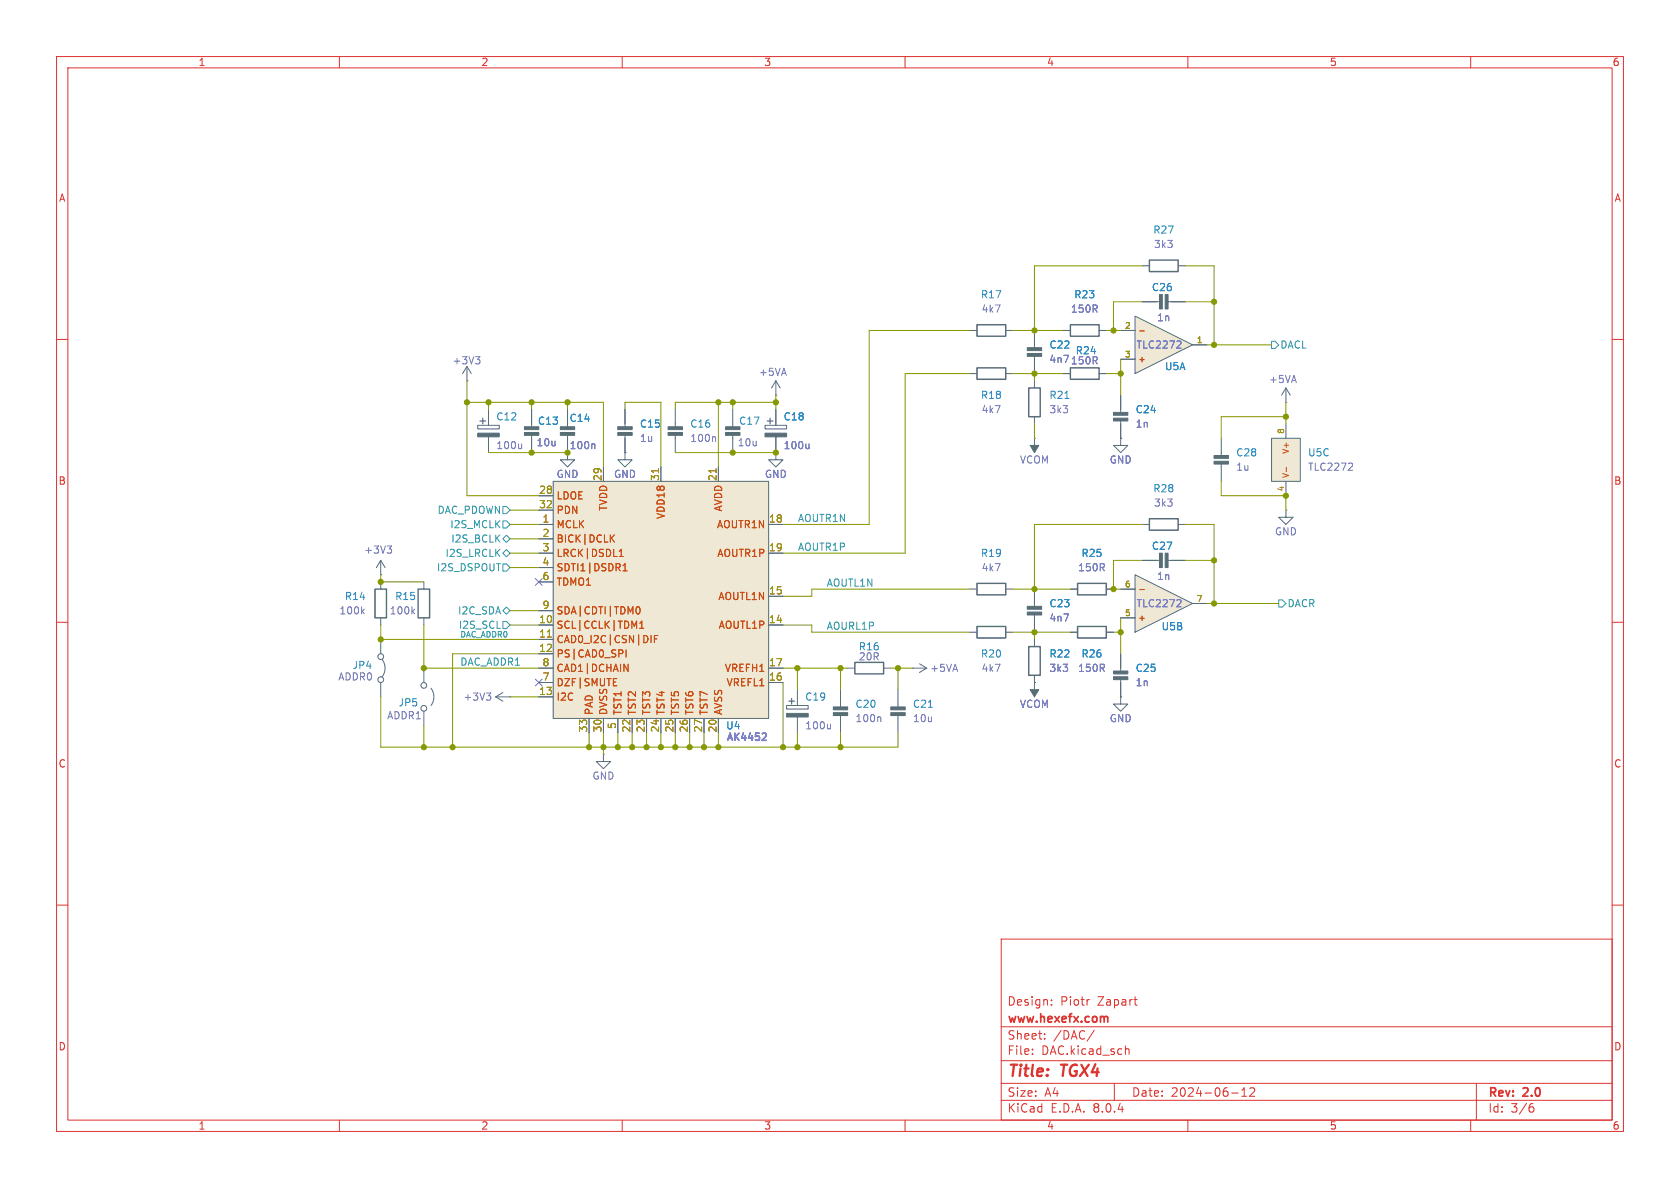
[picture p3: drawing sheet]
<svg xmlns="http://www.w3.org/2000/svg" width="297mm" height="210mm" viewBox="0 0 297 210" stroke-linecap="round" stroke-linejoin="round" font-family="sans-serif">
<g fill="none" stroke="#dc322f" stroke-width=".18">
<path d="M10 10h277v190h-277zM12 12h273v186h-273zM60 10v2M110 10v2M160 10v2M210 10v2M260 10v2M10 60h2M285 60h2M10 110h2M285 110h2M10 160h2"/>
<path d="M285 160h2M177 166h108v32h-108zM185.9 177.6v.1M185.9 176.8v.1M192.5 176.7h.1M200.5 176.7h.5M200.7 177.6l.3 .1M60 198v2M110 198v2M160 198v2M177 194.5h108M177 191.5h108"/>
<path d="M177 187.5h108M177 181.5h108M182.5 186.3v.1M182.5 185.5v.1M184.7 183.6v.1M184.7 182.8v.1M193.5 182.1l-1.3 2M197 191.5v3M199 185.5l.2-.1 .3 .1 .1 .9M210 198v2M217.7 193.2h1.2M219.5 193.8h.9"/>
<path d="M219.5 192.7l.5-.4v1.5M221 192.4l.5-.1 .2 .1 .1 .3-.9 1.1h.9M260 198v2M261 191.5v6.5M270.6 195.7h.3l.3 .3-.1 .5-.5 .1M271 195.1l-.4 .1"/>
</g>
<path d="M195.4 179.7l.4 .1v.1v.8" fill="none" stroke="#dc322f" stroke-width=".3"/>
<path d="M200.7 55.9l10.1 5.1-10.1 5z" fill="#eee8d5"/>
<g fill="none" stroke="#586e75" stroke-width=".18">
<path d="M171.4 58.4h1.3M177.8 58.4h1.3M188 58.4h1.2M194.3 58.4h1.3M198.1 58.4h2.6M200.7 55.9l10.1 5.1-10.1 5zM201.9 53.3h3.3M201.9 47h1.3M206.2 53.3h3.3M208.3 47h1.2M110.5 72.4v3.3M110.5 76.7v3.3"/>
<path d="M171.4 66h1.3M177.8 66h1.3M182.9 77.5h.1M182.9 67.3v1.3M182.9 73.7v1.2M182.9 77.5v2.5M198.1 63.5h2.6M198.1 69.9v3.3M198.1 74.2v3.3M210.8 61h2.6M110.5 80v1.3h1.3l-1.3 1.3-1.3-1.3h1.3M110.5 80h.1"/>
<path d="M149.9 118.1h1.2M156.2 118.1h1.3M171.4 104.1h1.3M177.8 104.1h1.3M182.9 104.1v3.3M182.9 108.5v3.3M189.2 104.1h1.3M189.2 111.8h1.3M195.6 104.1h1.2M195.6 111.8h1.2M87.6 123.2l1.3 .8M87.6 123.2h2.6"/>
<path d="M88.9 122.4l-1.3 .8M90.2 123.2h.1M139.1 124.7h3.8v.6h-3.8zM141 121.9v2.8M141 126.6v2.9M148.6 121.9v3.3M148.6 126.2v3.3M158.7 121.9v3.3M158.7 126.2v3.3"/>
</g>
<path d="M201.5 58.5h.8" fill="none" stroke="#cb4b16" stroke-width=".18"/>
<path d="M208.5 60.3l.3 .2-.1 .3-.7 .7h.8M86 122.5h.8l-.5 .5M86.5 123l.3 .2v.3l-.3 .3M146.8 128v.8M146.8 128.7l-.2 .1M155.5 126.7l.2 .2v.7" fill="none" stroke="#6c71c4" stroke-width=".18"/>
<g fill="#586e75" stroke="#586e75" stroke-width=".18">
<path d="M196.8 72.9h2.6v.5h-2.6z"/>
<path d="M196.8 73.9h2.6v.5h-2.6z"/>
<path d="M157.5 126h2.5v.5h-2.5z"/>
<path d="M157.5 125h2.5v.5h-2.5z"/>
<path d="M206 52.1h.5v2.5h-.5z"/>
<path d="M205 52.1h.5v2.5h-.5z"/>
<path d="M182.1 78.7h1.5l-.7 1.3z"/>
<path d="M139.1 126.1h3.8v.6h-3.8z"/>
<path d="M147.3 126h2.6v.5h-2.6z"/>
<path d="M147.3 125h2.6v.5h-2.6z"/>
<path d="M181.6 108.2h2.5v.5h-2.5z"/>
<path d="M181.6 107.2h2.5v.5h-2.5z"/>
<path d="M109.2 76.5h2.6v.5h-2.6z"/>
<path d="M109.2 75.4h2.6v.5h-2.6z"/>
</g>
<path d="M188.3 70.4h.7M164.1 125h.7" fill="none" stroke="#268bd2" stroke-width=".18"/>
<path d="M172.7 57.4h5.1v2h-5.1zM189.2 57.4h5.1v2h-5.1zM203.2 46h5.1v2h-5.1zM172.7 65h5.1v2.1h-5.1zM181.9 68.6h2v5.1h-2zM151.1 117.1h5.1v2h-5.1zM172.7 103.1h5.1v2.1h-5.1zM190.5 103.1h5.1v2.1h-5.1zM190.5 110.7h5.1v2.1h-5.1z" fill="none" stroke="#586e75" stroke-width=".25"/>
<path d="M139.4 124h1.1M140 123.4v1.1" fill="none" stroke="#586e75" stroke-width=".2"/>
<path d="M224.8 77.5h5.1v7.6h-5.1z" fill="#eee8d5"/>
<g fill="none" stroke="#586e75" stroke-width=".18">
<path d="M198.1 77.5v1.2h1.3l-1.3 1.3-1.3-1.3h1.3M198.1 77.5h.1M215.9 77.5v3.3M224.8 77.5h5.1v7.6h-5.1zM227.3 71.1h.1M227.3 68.6v2.5M227.3 74.9v2.6M227.3 68.6l-.7 1.3M227.3 68.6l.8 1.3M215.9 81.8v3.3M227.3 90.2v1.2h1.3l-1.3 1.3-1.2-1.3h1.2M227.3 90.2h.1"/>
<path d="M227.3 85.1v2.5"/>
</g>
<path d="M227.4 82.6v.8" fill="none" stroke="#cb4b16" stroke-width=".18"/>
<path d="M238.9 81.9l.2 .2v.3l-.8 .7h.8" fill="none" stroke="#6c71c4" stroke-width=".18"/>
<g fill="#586e75" stroke="#586e75" stroke-width=".18">
<path d="M214.6 81.5h2.6v.5h-2.6z"/>
<path d="M214.6 80.5h2.6v.5h-2.6z"/>
</g>
<path d="M97.8 85.1h38.1v41.9h-38.1z" fill="#eee8d5"/>
<g fill="none" stroke="#586e75" stroke-width=".18">
<path d="M95.2 92.7h2.6M95.2 97.8h2.6M95.2 95.3h2.6M95.2 87.6h2.6M95.2 90.2h2.6M97.8 85.1h38.1v41.9h-38.1zM106.7 82.6v2.5M116.8 82.6v2.5M127 82.6v2.5M135.9 92.7h2.5M135.9 97.8h2.5M201.9 92.7h1.3"/>
<path d="M201.9 99.1h3.3M206.2 99.1h3.3M208.3 92.7h1.2M95.2 110.5h2.6M95.2 113h2.6M95.2 115.6h2.6M95.2 118.1h2.6M95.2 100.3h2.6M95.2 102.9h2.6M95.2 108h2.6M135.9 110.5h2.5M135.9 105.4h2.5"/>
<path d="M135.9 118.1h2.5M95.2 123.2h2.6M95.2 120.7h2.6M104.1 127v2.5M106.7 127v2.5M109.2 127v2.5M111.8 127v2.5M114.3 127v2.5M116.8 127v2.5M119.4 127v2.5M121.9 127v2.5M124.5 127v2.5"/>
<path d="M127 127v2.5M135.9 120.7h2.5"/>
</g>
<g fill="none" stroke="#cb4b16" stroke-width=".18">
<path d="M108.1 95.1l.5 .7M108.6 94.6l-.7 .7M109.5 98.4h.7M109.5 97.5l.3-.4v1.3M110.1 115v.4M110.1 100.9h.8M110.1 100l.4-.4v1.3M110.3 117.4l.7 1.3v-1.3M110.7 114.9v1.2M112.1 110.7l.4-.9v1.3M112.5 107.4l.2-.1a.68 .68 0 0 1 .5 .6 .68 .68 0 0 1-.5 .6l-.2-.1-.1-.4zM113.1 111.1h.7"/>
<path d="M113.1 110.2l.4-.4v1.3M115.1 112.3v1.3M115.7 112.9h.4M116.3 112.3h-.6v1.3M108.4 120.6h.5M108.4 121.2h.6"/>
</g>
<path d="M116.4 82.9v.7M126.6 82.9v.7M96.8 112.6h.7" fill="none" stroke="#b58900" stroke-width=".18"/>
<path d="M135.2 129.6l.3 .2-.1 .4-.7 .7h.8" fill="none" stroke="#6c71c4" stroke-width=".25"/>
<path d="M203.2 91.7h5.1v2h-5.1z" fill="none" stroke="#586e75" stroke-width=".25"/>
<g fill="#586e75" stroke="#586e75" stroke-width=".18">
<path d="M206 97.8h.5v2.5h-.5z"/>
<path d="M205 97.8h.5v2.5h-.5z"/>
</g>
<path d="M200.7 101.6l10.1 5.1-10.1 5.1z" fill="#eee8d5"/>
<g fill="none" stroke="#586e75" stroke-width=".18">
<path d="M182.9 58.4v3.3M188 58.4h1.2M194.3 58.4h1.3M198.1 58.4h2.6M201.9 53.3h2.6M207 53.3h2.5M82.5 67.3h.1M82.5 64.8l-.7 1.2M82.5 64.8v2.5M82.5 64.8l.8 1.2M84.5 75.2h3.8v.6h-3.8zM86.4 72.4v2.8"/>
<path d="M86.4 77.1v2.9M94 72.4v3.3M94 76.7v3.3M100.3 76.7v4.6h1.3l-1.3 1.3-1.2-1.3h1.2M100.3 72.4v3.3M110.5 72.4v2.5M110.5 77.5v2.5M119.4 72.4v3.3M119.4 76.7v3.3M129.5 72.4v3.3M129.5 76.7v3.3M135.3 75.2h3.8v.6h-3.8z"/>
<path d="M137.2 69.9h.1M137.2 67.3v2.6M137.2 72.4v2.8M137.2 77.1v2.9M137.2 67.3l-.8 1.3M137.2 67.3l.7 1.3M182.9 62.7v3.3M188 66h1.2M194.3 66h1.3M198.1 77.5h.1M198.1 69.9v2.5M198.1 74.9v2.6"/>
<path d="M198.1 63.5h2.6M210.8 61h2.6M67.3 99.1l.8 1.2M67.3 99.1v2.5M67.3 99.1l-.8 1.2M95.2 92.7h2.6M95.2 97.8h2.6M95.2 95.3h2.6M95.2 87.6h2.6M95.2 90.2h2.6M106.7 82.6v2.5M110.5 80h.1"/>
<path d="M116.8 82.6v2.5M127 82.6v2.5M135.9 92.7h2.5M135.9 97.8h2.5M137.2 80v1.3h1.2l-1.2 1.3-1.3-1.3h1.3M137.2 80h.1M201.9 99.1h2.6M207 99.1h2.5M67.3 101.6h.1M67.3 102.9v1.2M67.3 109.2v1.3M67.3 113v2.6"/>
<path d="M67.6 116.6a2.54 2.54 0 0 1 0 3M74.9 102.9v1.2M74.9 109.2v1.3M74.9 118.1v2.6M95.2 118.1h2.6M95.2 110.5h2.6M95.2 113h2.6M95.2 115.6h2.6M95.2 100.3h2.6M95.2 102.9h2.6M95.2 108h2.6M135.9 118.1h2.5"/>
<path d="M135.9 110.5h2.5M135.9 105.4h2.5M161.3 118.1h.1M161.3 118.1h2.5M162.6 117.3l1.2 .8M163.8 118.1l-1.2 .8M171.4 111.8h1.3M177.8 111.8h1.3M182.9 104.1v2.6M182.9 109.2v2.6M182.9 113v1.3M182.9 119.4v3.8"/>
<path d="M189.2 104.1h1.3M189.2 111.8h1.3M195.6 104.1h1.2M195.6 111.8h1.2M198.1 109.2h2.6M198.1 104.1h2.6M198.1 115.6v3.3M198.1 119.9v3.3M200.7 101.6l10.1 5.1-10.1 5.1zM210.8 106.7h2.6M67.3 120.7v2.5M74.9 125.7v2.6"/>
<path d="M76.2 121.7a2.54 2.54 0 0 1 0 3M95.2 123.2h2.6M95.2 120.7h2.6M104.1 127v2.5M106.7 133.4v1.2h1.2l-1.2 1.3-1.3-1.3h1.3M106.7 133.4h.1M106.7 127v2.5M109.2 127v2.5M111.8 127v2.5M114.3 127v2.5M116.8 127v2.5M119.4 127v2.5"/>
<path d="M121.9 127v2.5M124.5 127v2.5M127 127v2.5M135.9 120.7h2.5M182.9 120.7h.1M198.1 123.2v1.3h1.3l-1.3 1.2-1.3-1.2h1.3M198.1 123.2h.1"/>
<circle cx="67.3" cy="116.1" r=".51"/>
<circle cx="67.3" cy="120.1" r=".51"/>
<circle cx="74.9" cy="121.2" r=".51"/>
<circle cx="74.9" cy="125.2" r=".51"/>
</g>
<g fill="none" stroke="#cb4b16" stroke-width=".18">
<path d="M201.5 58.5h.8M108.1 95.1l.5 .7M108.6 94.6l-.7 .7M109.5 98.4h.7M109.5 97.5l.3-.4v1.3M110.1 115v.4M110.1 100.9h.8M110.1 100l.4-.4v1.3M110.3 117.4l.7 1.3v-1.3M110.7 114.9v1.2M112.1 110.7l.4-.9v1.3M112.5 107.4l.2-.1a.68 .68 0 0 1 .5 .6 .68 .68 0 0 1-.5 .6l-.2-.1-.1-.4z"/>
<path d="M113.1 111.1h.7M113.1 110.2l.4-.4v1.3M115.1 112.3v1.3M115.7 112.9h.4M116.3 112.3h-.6v1.3M201.5 104.2h.8M108.4 120.6h.5M108.4 121.2h.6"/>
</g>
<g fill="none" stroke="#6c71c4" stroke-width=".18">
<path d="M84.1 63.1h.7l-.4 .4M84.6 63.5l.2 .3v.3l-.2 .2M92.2 78.5v.8M92.2 79.2l-.2 .1M105 78.5l.2 .2v.6M126.3 77.2l.2 .2v.6M143 78.5v.8M143 79.2l-.2 .1M208.5 60.3l.3 .2-.1 .3-.7 .7h.8M68.4 96.5h.8l-.4 .5M69 97l.2 .2v.3l-.2 .3M64.1 108l.3 .5"/>
<path d="M64.4 107.7l-.5 .5M72.9 108l.4 .5M73.3 107.7l-.5 .5M94.6 102.3l1.3 1.2M95.9 102.3l-1.3 1.2M208.5 106l.3 .2-.1 .3-.7 .8h.8M94.6 120l1.3 1.3M95.9 120l-1.3 1.3"/>
</g>
<g fill="#586e75" stroke="#586e75" stroke-width=".18">
<path d="M118.1 76.5h2.5v.5h-2.5z"/>
<path d="M118.1 75.4h2.5v.5h-2.5z"/>
<path d="M128.3 76.5h2.5v.5h-2.5z"/>
<path d="M128.3 75.4h2.5v.5h-2.5z"/>
<path d="M181.6 62.5h2.5v.5h-2.5z"/>
<path d="M181.6 61.5h2.5v.5h-2.5z"/>
<path d="M84.5 76.6h3.8v.6h-3.8z"/>
<path d="M92.7 76.5h2.5v.5h-2.5z"/>
<path d="M92.7 75.4h2.5v.5h-2.5z"/>
<path d="M135.3 76.6h3.8v.6h-3.8z"/>
<path d="M182.1 121.9h1.5l-.7 1.3z"/>
<path d="M196.8 118.6h2.6v.5h-2.6z"/>
<path d="M196.8 119.6h2.6v.5h-2.6z"/>
<path d="M99.1 76.5h2.5v.5h-2.5z"/>
<path d="M99.1 75.4h2.5v.5h-2.5z"/>
</g>
<path d="M189.2 65h5.1v2.1h-5.1zM66.3 104.1h2v5.1h-2zM73.9 104.1h2v5.1h-2zM172.7 110.7h5.1v2.1h-5.1zM181.9 114.3h2v5.1h-2z" fill="none" stroke="#586e75" stroke-width=".25"/>
<path d="M84.8 74.4h1.1M85.3 73.9v1M135.6 74.4h1.1M136.1 73.9v1" fill="none" stroke="#586e75" stroke-width=".2"/>
<path d="M224.8 60.3h.6l.7 .7-.7 .6h-.6zM88.9 95.3l.6-.7 .7 .7-.7 .6zM88.9 99.7h.6l.7 .6-.7 .7h-.6zM88.9 97.8l.6-.6 .7 .6-.7 .6zM88.9 89.5h.6l.7 .7-.7 .6h-.6zM88.9 92.1h.6l.7 .6-.7 .6h-.6zM88.9 109.9h.6l.7 .6-.7 .6h-.6zM88.9 108l.6-.7 .7 .7-.7 .6zM226.1 106h.6l.6 .7-.6 .6h-.6z" fill="none" stroke="#2aa198" stroke-width=".18"/>
<g fill="none" stroke="#859900" stroke-width=".18">
<path d="M171.4 58.4h-17.7v34.3h-15.3M179.1 58.4h8.9M195.6 58.4h2.5M201.9 47h-19v11.4M201.9 53.3h-5.1v5.1M209.5 47h5.1v14M209.5 53.3h5.1M82.5 71.1h24.2v11.5M82.5 67.3v20.3h12.7M86.4 71.1v1.3M94 71.1v1.3M100.3 71.1v1.3"/>
<path d="M110.5 72.4v-1.3h6.3v11.5M127 71.1v11.5M129.5 71.1v1.3M137.2 71.1h-17.8v1.3M137.2 69.9v2.5M171.4 66h-11.4v31.8h-21.6M179.1 66h8.9M182.9 66v1.3M182.9 74.9v2.6M195.6 66h2.5M198.1 63.5v6.4M213.4 61h11.4"/>
<path d="M227.3 73.7h-11.4v3.8M227.3 71.1v3.8M86.4 80h13.9M90.2 90.2h5M90.2 92.7h5M90.2 95.3h5M90.2 97.8h5M119.4 80h17.8M201.9 99.1h-5.1v5h1.3M201.9 92.7h-19v11.4M209.5 92.7h5.1v14M209.5 99.1h5.1"/>
<path d="M215.9 85.1v2.5h11.4v2.6M67.3 101.6v1.3h7.6M67.3 110.5v2.5h27.9M74.9 110.5v7.6h20.3M90.2 110.5h5M90.2 108h5M90.2 100.3h5M95.2 115.6h-15.2v16.5M138.4 118.1h11.5M138.4 110.5h5.1v1.3h27.9M141 118.1v3.8M148.6 118.1v3.8"/>
<path d="M157.5 118.1h3.8M158.7 118.1v3.8M171.4 104.1h-27.9v1.3h-5.1M179.1 104.1h10.1M179.1 111.8h10.1M182.9 111.8v1.2M196.8 111.8h1.3M198.1 109.2v6.4M213.4 106.7h12.7M67.3 123.2v8.9h91.4v-2.6M74.9 128.3v3.8M90.2 123.2h5"/>
<path d="M104.1 129.5v2.6M106.7 129.5v3.9M109.2 129.5v2.6M111.8 129.5v2.6M114.3 129.5v2.6M116.8 129.5v2.6M119.4 129.5v2.6M121.9 129.5v2.6M124.5 129.5v2.6M127 129.5v2.6M138.4 120.7v11.4M141 129.5v2.6"/>
<path d="M148.6 129.5v2.6"/>
</g>
<path d="M135.2 129.6l.3 .2-.1 .4-.7 .7h.8" fill="none" stroke="#6c71c4" stroke-width=".25"/>
<path d="M116.4 82.9v.7M126.6 82.9v.7M96.8 112.6h.7" fill="none" stroke="#b58900" stroke-width=".18"/>
<g fill="#859900" stroke="#859900" stroke-width=".18">
<circle cx="129.5" cy="80" r=".46"/>
<circle cx="127" cy="71.1" r=".46"/>
<circle cx="129.5" cy="71.1" r=".46"/>
<circle cx="137.2" cy="80" r=".46"/>
<circle cx="141" cy="118.1" r=".46"/>
<circle cx="137.2" cy="71.1" r=".46"/>
<circle cx="86.4" cy="71.1" r=".46"/>
<circle cx="82.5" cy="71.1" r=".46"/>
<circle cx="100.3" cy="71.1" r=".46"/>
<circle cx="100.3" cy="80" r=".46"/>
<circle cx="94" cy="80" r=".46"/>
<circle cx="94" cy="71.1" r=".46"/>
<circle cx="196.8" cy="58.4" r=".46"/>
<circle cx="214.6" cy="53.3" r=".46"/>
<circle cx="214.6" cy="61" r=".46"/>
<circle cx="198.1" cy="66" r=".46"/>
<circle cx="182.9" cy="58.4" r=".46"/>
<circle cx="182.9" cy="66" r=".46"/>
<circle cx="116.8" cy="132.1" r=".46"/>
<circle cx="114.3" cy="132.1" r=".46"/>
<circle cx="119.4" cy="132.1" r=".46"/>
<circle cx="106.7" cy="132.1" r=".46"/>
<circle cx="104.1" cy="132.1" r=".46"/>
<circle cx="80" cy="132.1" r=".46"/>
<circle cx="74.9" cy="132.1" r=".46"/>
<circle cx="74.9" cy="118.1" r=".46"/>
<circle cx="111.8" cy="132.1" r=".46"/>
<circle cx="109.2" cy="132.1" r=".46"/>
<circle cx="214.6" cy="99.1" r=".46"/>
<circle cx="214.6" cy="106.7" r=".46"/>
<circle cx="196.8" cy="104.1" r=".46"/>
<circle cx="227.3" cy="87.6" r=".46"/>
<circle cx="227.3" cy="73.7" r=".46"/>
<circle cx="127" cy="132.1" r=".46"/>
<circle cx="124.5" cy="132.1" r=".46"/>
<circle cx="141" cy="132.1" r=".46"/>
<circle cx="138.4" cy="132.1" r=".46"/>
<circle cx="121.9" cy="132.1" r=".46"/>
<circle cx="158.7" cy="118.1" r=".46"/>
<circle cx="148.6" cy="118.1" r=".46"/>
<circle cx="148.6" cy="132.1" r=".46"/>
<circle cx="182.9" cy="104.1" r=".46"/>
<circle cx="198.1" cy="111.8" r=".46"/>
<circle cx="182.9" cy="111.8" r=".46"/>
<circle cx="67.3" cy="113" r=".46"/>
<circle cx="67.3" cy="102.9" r=".46"/>
</g>
<g font-size="2.8" fill="#dc322f">
<text x="178" y="190.9">Title:</text>
<text x="187.7" y="190.9">TGX4</text>
</g>
<g font-size="2.1" fill="#dc322f">
<text x="178" y="178">Design:</text>
<text x="187.4" y="178">Piotr</text>
<text x="194.1" y="178">Zapart</text>
<text x="178" y="184">Sheet:</text>
<text x="178" y="181.2">www.hexefx.com</text>
<text x="186.2" y="184">/DAC/</text>
<text x="178" y="186.7">File:</text>
<text x="184.1" y="186.7">DAC.kicad_sch</text>
<text x="178" y="196.9">KiCad</text>
<text x="178" y="194.1">Size:</text>
<text x="184.7" y="194.1">A4</text>
<text x="185.7" y="196.9">E.D.A.</text>
<text x="193.3" y="196.9">8.0.4</text>
<text x="200" y="194.1">Date:</text>
<text x="207" y="194.1">2024-06-12</text>
<text x="263" y="194.3">Rev:</text>
<text x="263" y="196.9">Id:</text>
<text x="267.1" y="196.9">3/6</text>
<text x="269.4" y="194.3">2.0</text>
</g>
<g font-size="1.8" fill="#dc322f">
<text x="35" y="11.9">1</text>
<text x="85" y="11.9">2</text>
<text x="135" y="11.9">3</text>
<text x="185" y="11.9">4</text>
<text x="235" y="11.9">5</text>
<text x="285" y="11.9">6</text>
<text x="10.3" y="35.9">A</text>
<text x="285.3" y="35.9">A</text>
<text x="10.3" y="85.9">B</text>
<text x="285.3" y="85.9">B</text>
<text x="10.3" y="135.9">C</text>
<text x="285.3" y="135.9">C</text>
<text x="10.3" y="185.9">D</text>
<text x="285.3" y="185.9">D</text>
<text x="35" y="199.9">1</text>
<text x="85" y="199.9">2</text>
<text x="135" y="199.9">3</text>
<text x="185" y="199.9">4</text>
<text x="235" y="199.9">5</text>
<text x="285" y="199.9">6</text>
</g>
<g font-size="1.8" fill="#268bd2">
<text x="203.8" y="41.5">R27</text>
<text x="173.3" y="52.9">R17</text>
<text x="189.8" y="52.9">R23</text>
<text x="203.5" y="51.7">C26</text>
<text x="185.4" y="61.8">C22</text>
<text x="205.9" y="65.6">U5A</text>
<text x="173.3" y="70.7">R18</text>
<text x="185.4" y="70.7">R21</text>
<text x="87.6" y="74.5">C12</text>
<text x="95" y="75.3">C13</text>
<text x="100.6" y="74.8">C14</text>
<text x="113" y="75.8">C15</text>
<text x="121.9" y="75.8">C16</text>
<text x="130.6" y="75.3">C17</text>
<text x="138.4" y="74.5">C18</text>
<text x="200.7" y="73.3">C24</text>
<text x="218.4" y="80.9">C28</text>
<text x="231.1" y="80.9">U5C</text>
<text x="203.8" y="87.2">R28</text>
<text x="173.3" y="98.7">R19</text>
<text x="191.1" y="98.7">R25</text>
<text x="203.5" y="97.4">C27</text>
<text x="60.9" y="106.3">R14</text>
<text x="69.8" y="106.3">R15</text>
<text x="185.4" y="107.5">C23</text>
<text x="205.3" y="111.6">U5B</text>
<text x="173.3" y="116.4">R20</text>
<text x="185.4" y="116.4">R22</text>
<text x="191.1" y="116.4">R26</text>
<text x="200.7" y="119">C25</text>
<text x="70.4" y="125.1">JP5</text>
<text x="142.2" y="124.1">C19</text>
<text x="151.1" y="125.3">C20</text>
<text x="161.3" y="125.3">C21</text>
<text x="128.3" y="129.1">U4</text>
</g>
<g font-size="1.8" fill="#6c71c4">
<text x="203.9" y="44">3k3</text>
<text x="173.4" y="55.5">4k7</text>
<text x="189.2" y="55.5">150R</text>
<text x="204.5" y="57">1n</text>
<text x="79.9" y="64.6">+3V3</text>
<text x="185.4" y="64.4">4n7</text>
<text x="189.2" y="64.6">150R</text>
<text x="190.1" y="62.8">R24</text>
<text x="200.8" y="61.8">TLC2272</text>
<text x="134.1" y="66.6">+5VA</text>
<text x="224.2" y="67.9">+5VA</text>
<text x="173.4" y="73.3">4k7</text>
<text x="185.4" y="73.3">3k3</text>
<text x="200.7" y="75.8">1n</text>
<text x="87.6" y="79.6">100u</text>
<text x="94.8" y="79.1">10u</text>
<text x="100.6" y="79.6">100n</text>
<text x="113" y="78.3">1u</text>
<text x="121.9" y="78.3">100n</text>
<text x="130.3" y="79.1">10u</text>
<text x="138.4" y="79.6">100u</text>
<text x="180.2" y="82.1">VCOM</text>
<text x="196.1" y="82.1">GND</text>
<text x="218.4" y="83.4">1u</text>
<text x="231.1" y="83.4">TLC2272</text>
<text x="98.3" y="84.7">GND</text>
<text x="108.5" y="84.7">GND</text>
<text x="135.1" y="84.7">GND</text>
<text x="203.9" y="89.8">3k3</text>
<text x="225.3" y="94.8">GND</text>
<text x="64.3" y="98.1">+3V3</text>
<text x="173.4" y="101.2">4k7</text>
<text x="190.5" y="101.2">150R</text>
<text x="200.8" y="107.5">TLC2272</text>
<text x="204.5" y="102.7">1n</text>
<text x="59.9" y="108.8">100k</text>
<text x="68.8" y="108.8">100k</text>
<text x="185.4" y="110.1">4n7</text>
<text x="62.2" y="118.5">JP4</text>
<text x="151.7" y="115.2">R16</text>
<text x="151.7" y="116.9">20R</text>
<text x="164.3" y="119">+5VA</text>
<text x="173.4" y="119">4k7</text>
<text x="185.4" y="119">3k3</text>
<text x="190.5" y="119">150R</text>
<text x="59.7" y="120.5">ADDR0</text>
<text x="81.8" y="124.1">+3V3</text>
<text x="180.2" y="125.3">VCOM</text>
<text x="200.7" y="121.5">1n</text>
<text x="68.3" y="127.4">ADDR1</text>
<text x="128.3" y="131.3">AK4452</text>
<text x="142.2" y="129.1">100u</text>
<text x="151.1" y="127.9">100n</text>
<text x="161.3" y="127.9">10u</text>
<text x="196.1" y="127.9">GND</text>
<text x="104.6" y="138">GND</text>
</g>
<g font-size="1.8" fill="#2aa198">
<text x="226.3" y="61.8">DACL</text>
<text x="77.3" y="91">DAC_PDOWN</text>
<text x="79.5" y="93.6">I2S_MCLK</text>
<text x="141" y="92.4">AOUTR1N</text>
<text x="77.1" y="101.2">I2S_DSPOUT</text>
<text x="78.6" y="98.7">I2S_LRCLK</text>
<text x="79.7" y="96.1">I2S_BCLK</text>
<text x="141" y="97.4">AOUTR1P</text>
<text x="146" y="103.8">AOUTL1N</text>
<text x="227.5" y="107.5">DACR</text>
<text x="80.9" y="108.8">I2C_SDA</text>
<text x="81" y="111.4">I2S_SCL</text>
<text x="146" y="111.4">AOURL1P</text>
<text x="81.3" y="117.8">DAC_ADDR1</text>
</g>
<g font-size="1.8" fill="#b58900">
<text x="95.2" y="87.4">28</text>
<text x="95.2" y="89.9">32</text>
<text x="106.4" y="85.1" transform="rotate(-90 106.4 85.1)">29</text>
<text x="116.6" y="85.1" transform="rotate(-90 116.6 85.1)">31</text>
<text x="126.7" y="85.1" transform="rotate(-90 126.7 85.1)">21</text>
<text x="95.8" y="92.5">1</text>
<text x="95.8" y="95">2</text>
<text x="135.8" y="92.5">18</text>
<text x="95.8" y="97.5">3</text>
<text x="95.8" y="100.1">4</text>
<text x="135.8" y="97.5">19</text>
<text x="95.8" y="102.6">6</text>
<text x="95.8" y="107.7">9</text>
<text x="135.8" y="105.2">15</text>
<text x="95.2" y="110.2">10</text>
<text x="95.2" y="112.8">11</text>
<text x="135.8" y="110.2">14</text>
<text x="95.2" y="115.3">12</text>
<text x="95.8" y="117.9">8</text>
<text x="135.8" y="117.9">17</text>
<text x="95.2" y="122.9">13</text>
<text x="95.8" y="120.4">7</text>
<text x="135.8" y="120.4">16</text>
<text x="103.9" y="129.6" transform="rotate(-90 103.9 129.6)">33</text>
<text x="106.4" y="129.6" transform="rotate(-90 106.4 129.6)">30</text>
<text x="109" y="129" transform="rotate(-90 109 129)">5</text>
<text x="111.5" y="129.6" transform="rotate(-90 111.5 129.6)">22</text>
<text x="114" y="129.6" transform="rotate(-90 114 129.6)">23</text>
<text x="116.6" y="129.6" transform="rotate(-90 116.6 129.6)">24</text>
<text x="119.1" y="129.6" transform="rotate(-90 119.1 129.6)">25</text>
<text x="121.7" y="129.6" transform="rotate(-90 121.7 129.6)">26</text>
<text x="124.2" y="129.6" transform="rotate(-90 124.2 129.6)">27</text>
<text x="126.7" y="129.6" transform="rotate(-90 126.7 129.6)">20</text>
</g>
<g font-size="1.8" fill="#cb4b16">
<text x="98.3" y="88.5">LDOE</text>
<text x="98.3" y="93.6">MCLK</text>
<text x="98.3" y="91">PDN</text>
<text x="107.5" y="90.4" transform="rotate(-90 107.5 90.4)">TVDD</text>
<text x="117.7" y="91.8" transform="rotate(-90 117.7 91.8)">VDD18</text>
<text x="126.7" y="93.6">AOUTR1N</text>
<text x="127.9" y="90.5" transform="rotate(-90 127.9 90.5)">AVDD</text>
<text x="98.3" y="96.1">BICK|DCLK</text>
<text x="98.3" y="98.7">LRCK|DSDL1</text>
<text x="98.3" y="101.2">SDTI1|DSDR1</text>
<text x="126.7" y="98.7">AOUTR1P</text>
<text x="98.3" y="103.7">TDMO1</text>
<text x="126.9" y="106.3">AOUTL1N</text>
<text x="98.3" y="111.4">SCL|CCLK|TDM1</text>
<text x="98.3" y="113.9">CAD0_I2C|CSN|DIF</text>
<text x="98.3" y="108.8">SDA|CDTI|TDM0</text>
<text x="127" y="111.4">AOUTL1P</text>
<text x="98.3" y="116.4">PS|CAD0_SPI</text>
<text x="98.3" y="119">CAD1|DCHAIN</text>
<text x="128" y="119">VREFH1</text>
<text x="98.3" y="124.1">I2C</text>
<text x="98.3" y="121.5">DZF|SMUTE</text>
<text x="128.3" y="121.5">VREFL1</text>
<text x="105" y="126.5" transform="rotate(-90 105 126.5)">PAD</text>
<text x="107.5" y="126.5" transform="rotate(-90 107.5 126.5)">DVSS</text>
<text x="110.1" y="126.5" transform="rotate(-90 110.1 126.5)">TST1</text>
<text x="112.6" y="126.5" transform="rotate(-90 112.6 126.5)">TST2</text>
<text x="115.2" y="126.5" transform="rotate(-90 115.2 126.5)">TST3</text>
<text x="117.7" y="126.5" transform="rotate(-90 117.7 126.5)">TST4</text>
<text x="120.2" y="126.5" transform="rotate(-90 120.2 126.5)">TST5</text>
<text x="122.8" y="126.5" transform="rotate(-90 122.8 126.5)">TST6</text>
<text x="125.3" y="126.5" transform="rotate(-90 125.3 126.5)">TST7</text>
<text x="127.9" y="126.5" transform="rotate(-90 127.9 126.5)">AVSS</text>
</g>
<g font-size="1.4" fill="#b58900">
<text x="198.8" y="58.2">2</text>
<text x="198.8" y="63.2">3</text>
<text x="211.5" y="60.7">1</text>
<text x="227.1" y="76.8" transform="rotate(-90 227.1 76.8)">8</text>
<text x="227.1" y="87" transform="rotate(-90 227.1 87)">4</text>
<text x="198.8" y="103.9">6</text>
<text x="211.5" y="106.4">7</text>
<text x="198.8" y="109">5</text>
</g>
<g font-size="1.4" fill="#cb4b16">
<text x="201.2" y="64.2">+</text>
<text x="228.1" y="80.4" transform="rotate(-90 228.1 80.4)">V+</text>
<text x="228.1" y="84.6" transform="rotate(-90 228.1 84.6)">V-</text>
<text x="201.2" y="110">+</text>
</g>
<text font-size="1.4" fill="#2aa198" x="81.3" y="112.8">DAC_ADDR0</text>
</svg>
